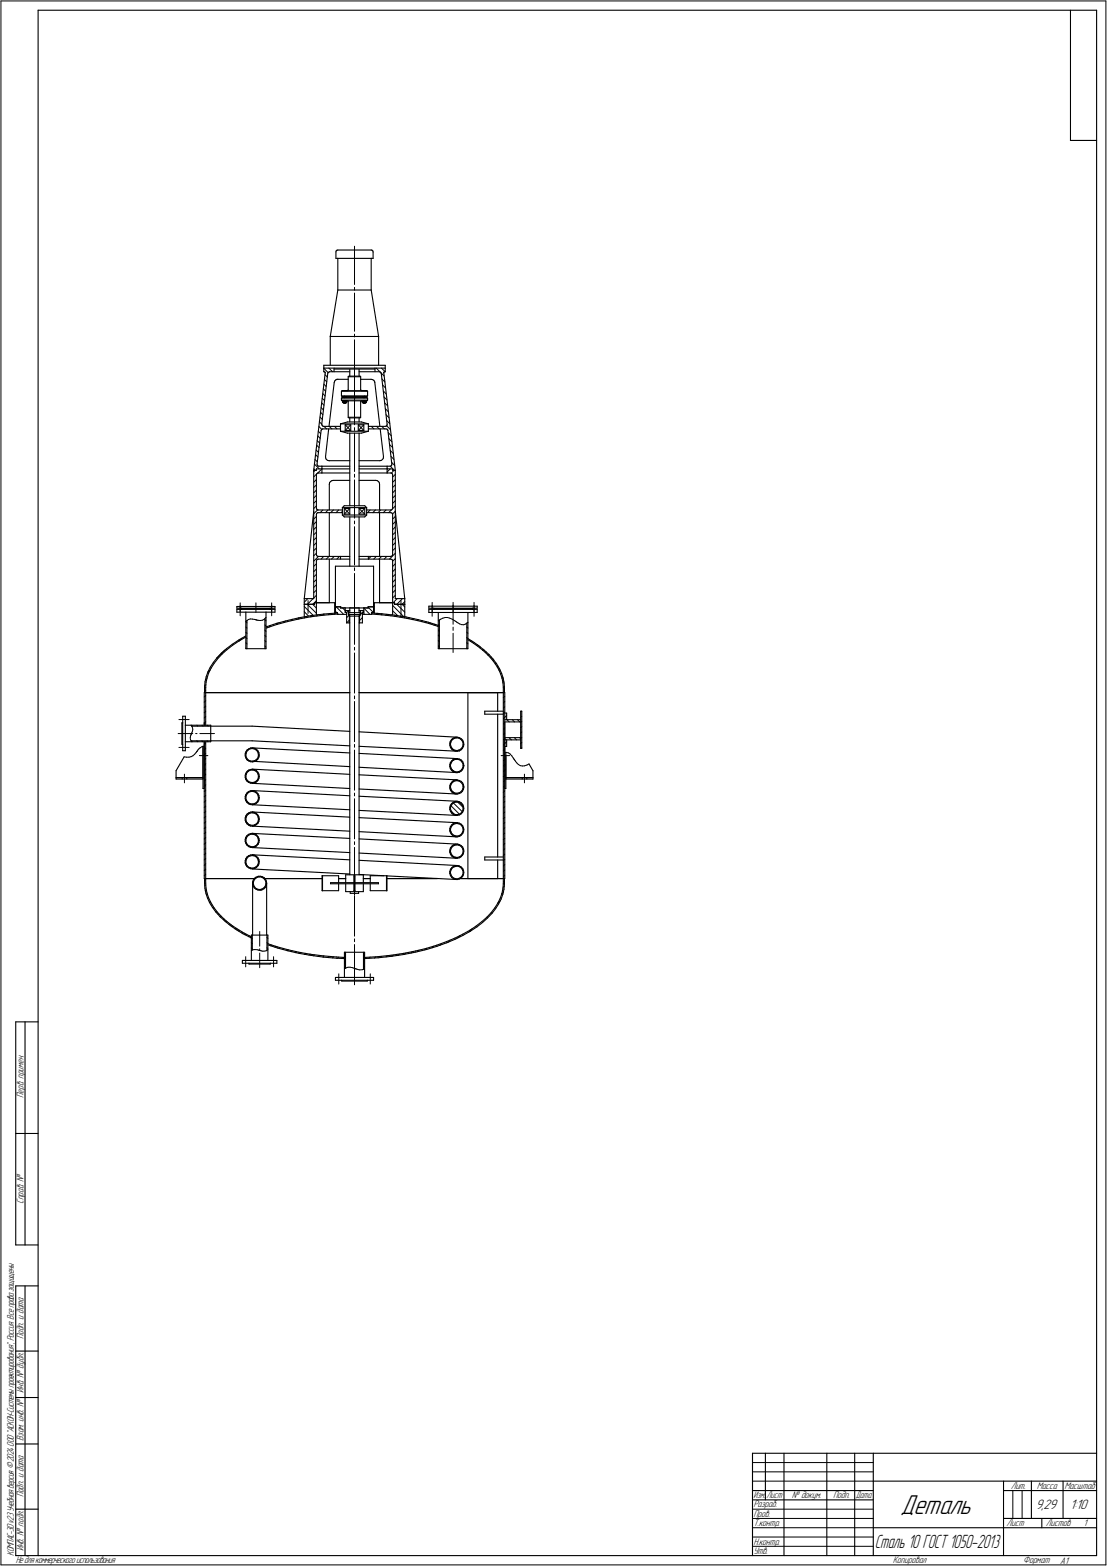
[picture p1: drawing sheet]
<svg xmlns="http://www.w3.org/2000/svg" width="595mm" height="842mm" viewBox="0 0 595 842" stroke-linecap="round" stroke-linejoin="round" font-family="sans-serif">
<g fill="none" stroke="#000" stroke-width=".59">
<path d="M20 6v831zM20 6h570zM575 6v70zM590 6v831zM575 76h15zM181 139h1zM181 135v4zM181 135h.1M181 135l1-1zM182 139v17zM182 139h18zM182 134h18z"/>
<path d="M200 139v17zM200 139h1zM200 134v1zM200 135h.1M200 135h1zM201 135v4zM182 156l-4 25zM182 156h18zM200 156l4 25zM174 200h.1M174 198v2zM174 198h33z"/>
<path d="M174 196v2zM174 196h33zM177 200h.1M177 200h11zM178 181v15zM178 181h26zM180 198v2zM180 198h22zM188 198v4zM193 198v4zM193 200h11zM202 198v2z"/>
<path d="M204 181v15zM204 200h.1M207 200h.1M207 198v2zM207 196v2zM175 200h.1M175 200l-6 53zM176 201l-3 27zM176 200v1zM176 200h1zM180 206l-3 23zM180 205v1z"/>
<path d="M180 205l1-1zM181 204h.1M181 204h1zM182 204h5zM184 214v1zM184 215v1zM184 213h.1M184 210v3zM184 210h.1M184 214h7zM184 214h.1M184 216h3z"/>
<path d="M184 213h7zM184 210h3zM184 216h.1M184 216h1zM184 214h1zM184 213v1zM184 213h1zM184 217h1zM185 216h.1M185 217h.1M185 216v1zM185 216h1z"/>
<path d="M185 217h1zM186 216h.1M185 214h1zM185 213h1zM186 217h.1M186 216v1zM186 213v1zM187 216h.1M187 210h.1M187 216v8zM187 203v7zM187 203l1-1z"/>
<path d="M188 202h3zM191 214h6zM191 213h6zM191 202h3zM194 202v1zM194 216v8zM194 210h.1M194 203v7zM194 204h5zM194 216h.1M194 216h3zM194 210h3z"/>
<path d="M195 216h.1M195 214h1zM195 213v1zM195 213h1zM195 216h1zM195 217h1zM195 217h.1M195 216v1zM196 217h.1M196 216h.1M196 216h1zM196 217h1z"/>
<path d="M196 214h1zM196 213h1zM196 216v1zM197 216h.1M197 213v1zM197 214h1zM197 213h1zM197 210h1zM198 214v1zM198 215l-1 1zM198 210v3zM199 204h1z"/>
<path d="M200 204l1 1zM201 205h.1M201 205l1 1zM202 206l2 23zM204 200l1 1zM205 201h.1M205 201l3 27zM206 200l7 53zM206 200h.1M206 200h1zM173 231l-3 19zM173 231h.1"/>
<path d="M173 228v1zM173 229h.1M173 229h1zM174 231h9zM174 229h9zM177 231l-2 15zM183 228h15zM183 232h15zM183 228v4zM183 228l4-1zM183 232l4 1zM186 231h3z"/>
<path d="M186 228h3zM186 228v3zM187 227h7zM187 233h7zM187 224l1 1zM188 225h3zM188 225v2zM188 233v39zM189 228v3zM191 225h3zM193 231h3zM193 228h3z"/>
<path d="M193 228v3zM193 225v2zM193 233v39zM194 224v1zM194 227l4 1zM194 233l4-1zM196 228v3zM198 231h10zM198 229h9zM198 228v4zM204 231l2 15zM207 229h1z"/>
<path d="M208 231h.1M208 229h.1M208 228v1zM209 231l2 19zM169 253v69zM169 253h1zM170 252v1zM170 255v18zM170 252h3zM170 255h.1M170 255l1-1zM170 250h1z"/>
<path d="M171 250v1zM171 254h.1M171 251h.1M171 254h2zM171 251h2zM173 252v2zM173 251v1zM173 251h15zM173 252h15zM173 254h15zM175 246h.1M175 246v1z"/>
<path d="M175 247l1 1zM176 248h1zM177 248h.1M177 248h11zM177 260h.1M178 259l-1 1zM178 259v-1zM178 258h1zM179 258h9zM193 252h15zM193 251h15zM193 254h15z"/>
<path d="M193 258h9zM193 248h11zM202 258h1zM203 258l1 1zM204 259v1zM204 260h.1M204 248h1zM205 248l1-1zM206 246v1zM206 246h.1M208 254h2zM208 252v2z"/>
<path d="M208 252h3zM208 251v1zM208 251h2zM210 251h.1M210 254l1 1zM211 250l-1 1zM211 255h.1M211 250h.1M211 253h2zM211 252v1zM211 255v18zM213 253v69z"/>
<path d="M169 275l-5 47zM170 277v21zM170 273v1zM170 274h1zM170 276v1zM170 276h1zM171 274h.1M171 276h.1M171 276h13zM171 274h13zM177 276v23zM177 260v14z"/>
<path d="M184 277h13zM184 273h13zM184 277l1 1zM184 273v4zM185 272h11zM185 278h11zM185 272l-1 1zM185 276h3zM185 273h3zM185 273v3zM188 273v3zM188 278v26z"/>
<path d="M193 276h3zM193 273h3zM193 273v3zM193 278v26zM196 272l1 1zM196 273v3zM197 274h13zM197 276h13zM197 277l-1 1zM197 273v4zM204 260v14zM204 276v23z"/>
<path d="M210 274h1zM210 276h1zM211 276h.1M211 274h.1M211 273v1zM211 277v21zM213 275l5 47zM170 298v1zM170 299h1zM171 299h.1M171 299h17zM183 299v2z"/>
<path d="M193 299h17zM198 299v2zM210 299h1zM211 299h.1M211 298v1zM170 302v22zM170 301v1zM170 301h1zM171 301h.1M171 301h17zM177 301v23zM180 304h21z"/>
<path d="M180 304v22zM193 301h17zM201 304v22zM204 301v23zM210 301h1zM211 301h.1M211 301v1zM211 302v22zM127 329h5zM127 328v1zM127 328h3zM127 327h3z"/>
<path d="M127 326v1zM127 326h11zM130 328v-1zM130 328h15zM130 327h.1M130 327h8zM130 327h15zM130 327h3zM132 329v20zM132 329h11zM133 334v15zM133 327h5z"/>
<path d="M138 326h10zM138 327h4zM138 327h7zM142 327h3zM142 333v16zM143 337h.1M143 329v20zM143 329h5zM143 338h1zM143 337l6-2zM144 338l5-2zM145 327v1z"/>
<path d="M145 327h.1M145 328h3zM145 327h3zM148 328v1zM148 326v1zM149 335l6-1zM149 336l6-2zM155 334l6-2zM155 334l6-1zM161 332l6-1zM161 333l6-1zM164 325v7z"/>
<path d="M164 325h5zM164 322v3zM164 322h5zM167 331l7-1zM167 332l7-1zM169 324v1zM169 324h1zM170 324v7zM170 324h10zM170 324h7zM174 330h7zM174 331l7-1z"/>
<path d="M180 324v6zM180 326v3zM180 326h3zM180 329h1zM181 329v1zM181 330h5zM183 326v1zM183 327h3zM183 327h15zM186 327v2zM186 329h.1M186 328v1z"/>
<path d="M186 328h1zM186 329v1zM186 329v6zM186 335h2zM187 328v3zM187 331h1zM187 331h.1M187 328h1zM188 330v1zM188 329v1zM188 329h6zM188 330h6z"/>
<path d="M188 331v4zM188 335h.1M188 331h.1M188 331v139zM188 331h5zM188 327v2zM188 327h5zM193 327v2zM193 331v139zM193 328h1zM193 331h.1M193 335h.1"/>
<path d="M193 335h2zM193 331v4zM194 330l-1 1zM194 329v1zM194 331h.1M194 328h1zM194 328v3zM194 331h-1zM195 330h5zM195 329h1zM195 329v1zM195 329h.1"/>
<path d="M195 329v6zM195 328v1zM196 327h2zM196 327v2zM198 326h3zM198 326v1zM200 330l5 1zM200 330h5zM200 329h1zM200 329v1zM201 326v3zM201 324h10z"/>
<path d="M201 324v6zM204 324h7zM205 330l7 1zM205 331h7zM211 324h1zM211 324v7zM212 331l6 1zM212 331l7 1zM212 325h6zM212 324v1zM213 322h5zM218 325v7z"/>
<path d="M218 322v3zM218 332l7 1zM219 332l6 2zM225 333l5 2zM225 334l5 1zM230 335l6 1zM230 335l6 2zM231 329h5zM231 328v1zM231 328h2zM231 327h2zM231 326v1z"/>
<path d="M231 326h13zM233 328l1-1zM233 328h21zM233 327h1zM233 327h11zM234 327h20zM234 327h2zM236 329v20zM236 329h16zM236 333v16zM236 327h8zM244 326h13z"/>
<path d="M244 327h7zM244 327h10zM251 327h3zM251 335v14zM252 329v20zM252 329h5zM254 327v1zM254 327h.1M254 328h3zM254 327h3zM257 328v1zM257 326v1z"/>
<path d="M113 359l-1 2zM113 359l-1 3zM115 356l-2 3zM115 357l-2 2zM117 354l-2 2zM117 354l-2 3zM119 351l3-2zM119 351l-2 3zM119 352l3-3zM119 352l-2 2zM122 349l3-3zM122 349l3-2z"/>
<path d="M125 346l3-2zM125 347l3-2zM128 344l4-2zM128 345l4-2zM132 349h11zM236 349h16zM252 343l2 2zM252 344l1 1zM253 345l4 2zM254 345l3 2zM257 347l3 3zM260 350l2 2z"/>
<path d="M260 350l3 2zM262 352l2 3zM263 352l2 2zM264 355l2 2zM265 354l2 3zM266 357l2 3zM267 357l1 2zM268 360l1 2zM268 359l2 3zM110 372h1zM110 372v18zM110 370v2z"/>
<path d="M110 369v1zM110 367v2zM111 372h77zM111 370v2zM111 372v18zM111 370h.1M111 367v3zM111 364l-1 3zM111 364v3zM112 361l-1 3zM112 362l-1 2zM193 372h78z"/>
<path d="M252 372h16zM252 372v100zM268 372v10zM269 362l1 3zM270 362l1 3zM270 365v2zM270 367l1 3zM271 365v2zM271 372h.1M271 370v2zM271 372v100zM271 367v3z"/>
<path d="M98 389v11zM98 389h.1M98 385h2zM98 385v4zM100 399h13zM100 399v5zM100 390h13zM100 385v5zM100 390v9zM103 398h10zM103 390h10zM110 399v73z"/>
<path d="M110 389v1zM110 399v25zM111 399v73zM113 390h23zM113 398h23zM113 390v9zM136 390l52 3zM136 398l52 3zM193 394l53 2zM242 400v1zM242 399v1zM243 398l1-1z"/>
<path d="M243 398l-1 1zM244 397h1zM244 397l-1 1zM244 397l1-1zM245 397h1zM245 396h1zM246 397h1zM246 396l1 1zM247 397h1zM248 397v1zM248 397l1 1zM248 398l1 1z"/>
<path d="M249 398v1zM249 399v1zM261 382h10zM261 382v2zM261 384h10zM268 384v77zM271 389v35zM271 383h1zM271 387h9zM271 398h9zM271 397h9zM271 388h9z"/>
<path d="M272 398v3zM272 383v4zM280 382v10zM280 382h1zM280 392v10zM281 382v20zM95 414v5zM95 419h14zM95 418h14zM98 400h.1M98 418v1zM98 404h2z"/>
<path d="M98 400v4zM99 407l-4 7zM100 418v1zM109 401v23zM109 401v18zM132 405v1zM132 406v2zM132 417v1zM132 418v1zM132 404v1zM132 408l1 1zM132 406v1z"/>
<path d="M132 416v1zM132 419l1 1zM132 417v2zM132 407l1 1zM133 403h1zM133 403l-1 1zM133 409h1zM133 404l-1 1zM133 415l1-1zM133 415l-1 1zM133 408l1 1zM133 420h1z"/>
<path d="M134 403h.1M134 403l-1 1zM134 415v-1zM134 415h-1zM134 409h1zM134 403l1-1zM134 409l1 1zM134 414h1zM134 403h2zM134 414h2zM135 409h1zM135 402h1z"/>
<path d="M135 410h1zM135 414h1zM136 403h1zM136 414h1zM136 402l52 3zM136 409l52 3zM136 414l52 2zM136 409h1zM136 410l1-1zM136 402h1zM137 403h1zM137 414l1 1z"/>
<path d="M137 409h1zM137 402l1 1zM137 414h1zM138 403v1zM138 415h.1M138 409v-1zM138 403l1 1zM138 414l1 1zM138 404l1 1zM138 415l1 1zM139 404v1zM139 408l-1 1z"/>
<path d="M139 415v1zM139 420h-1zM139 405v1zM139 416v1zM139 407l-1 1zM139 418l-1 1zM139 406v1zM139 417v1zM139 407v1zM139 419v1zM139 417v2zM139 417h.1"/>
<path d="M193 417l53 2zM193 413l53 2zM193 405l53 3zM193 401l53 3zM242 401v1zM242 411v1zM242 412v1zM242 402l1 1zM242 410v1zM242 413l1 1zM242 401l1 1zM243 403h1z"/>
<path d="M243 414l1 1zM243 409l1-1zM243 409l-1 1zM243 410l-1 1zM243 402l1 1zM243 414h1zM244 409l1-1zM244 409l-1 1zM244 403l1 1zM244 403h1zM244 408h1zM244 415h1z"/>
<path d="M244 414l1 1zM244 420l1-1zM245 408h1zM245 420h1zM245 403l1 1zM245 415h1zM245 404h1zM245 419h1zM246 408h1zM246 420h1zM246 404l1-1zM246 415h1z"/>
<path d="M246 404h1zM246 419l1 1zM247 408l1 1zM247 420h1zM247 403h1zM247 415l1-1zM247 404l1-1zM247 415h1zM248 409v1zM248 403v-1zM248 414h.1M248 409l1 1z"/>
<path d="M248 410l1 1zM249 402l-1 1zM249 414l-1 1zM249 410v1zM249 401l-1 1zM249 411v1zM249 413l-1 1zM249 400v1zM249 412v1zM249 401v1zM249 413v1zM249 412h.1"/>
<path d="M271 401h1zM272 406v18zM272 405v14zM272 419h15zM272 418h15zM280 402h1zM281 418v1zM283 418v1zM284 411l3 3zM287 414v5zM109 424h1zM132 428v2z"/>
<path d="M132 430v1zM132 440v1zM132 427v1zM132 431l1 1zM132 429v1zM132 439v1zM132 428v1zM132 430l1 1zM132 439v2zM133 420l1 1zM133 426h1zM133 426l-1 1z"/>
<path d="M133 432h1zM133 427l-1 1zM133 438l1-1zM133 438l-1 1zM133 431l1 1zM134 426h.1M134 426l-1 1zM134 438v-1zM134 438h-1zM134 420l1 1zM134 432h1zM134 421h1z"/>
<path d="M134 426l1-1zM134 432l1 1zM134 437h1zM134 426h2zM134 437h2zM135 421h1zM135 432h1zM135 425h1zM135 433h1zM135 437h1zM136 426h1zM136 437h1z"/>
<path d="M136 421l52 3zM136 425l52 3zM136 433l52 2zM136 437l52 2zM136 421h1zM136 432h1zM136 433l1-1zM136 425h1zM137 426h1zM137 437l1 1zM137 421l1-1zM137 432h1z"/>
<path d="M137 425l1 1zM137 437h1zM138 426v1zM138 438h.1M138 420v-1zM138 432v-1zM138 426l1 1zM138 432l1-1zM138 437l1 1zM138 427l1 1zM138 438l1 1zM139 427v1z"/>
<path d="M139 438v1zM139 428v1zM139 439v1zM139 430l-1 1zM139 429v1zM139 430v1zM139 429h.1M193 440l53 2zM193 436l53 2zM193 428l53 3zM193 424l53 3zM242 423v1z"/>
<path d="M242 424v1zM242 434v1zM242 435v1zM242 422v1zM242 425l1 1zM242 433v1zM242 436l1 1zM242 424l1 1zM243 426h1zM243 437l1 1zM243 421l1-1zM243 421l-1 1z"/>
<path d="M243 432l1-1zM243 432l-1 1zM243 433l-1 1zM243 425l1 1zM243 437h1zM244 420h1zM244 420l-1 1zM244 432l1-1zM244 432l-1 1zM244 426l1 1zM244 426h1zM244 431h1z"/>
<path d="M244 438h1zM244 437l1 1zM245 431h1zM245 426l1 1zM245 438h1zM245 427h1zM246 431h1zM246 427l1-1zM246 438h1zM246 427h1zM247 431l1 1zM247 426h1z"/>
<path d="M247 438l1-1zM247 427l1-1zM247 438h1zM248 420v1zM248 432v1zM248 426v-1zM248 437h.1M248 438l1-1zM248 420l1 1zM248 432l1 1zM248 421l1 1zM248 433l1 1z"/>
<path d="M249 425l-1 1zM249 421v1zM249 433v1zM249 422v1zM249 424l-1 1zM249 434v1zM249 436l-1 1zM249 423v1zM249 435v1zM249 424v1zM249 436v1zM249 423h.1"/>
<path d="M271 424h1zM132 441v1zM132 451v1zM132 452v2zM132 442l1 1zM132 450v1zM132 454h1zM132 452v1zM132 442h1zM132 453l1 1zM133 443l1 1zM133 449h1z"/>
<path d="M133 449l-1 1zM133 454l1 1zM133 450l-1 1zM133 442l1 1zM134 449h.1M134 449l-1 1zM134 443l1 1zM134 455h1zM134 444h1zM134 449l1-1zM134 455l1 1zM134 449h2z"/>
<path d="M135 444h1zM135 455h1zM135 448h1zM135 456h1zM135 460h1zM136 449h1zM136 444l52 3zM136 448l52 3zM136 456l52 2zM136 460l52 2zM136 444h1zM136 455h1z"/>
<path d="M136 456h1zM136 448h1zM136 460h1zM137 449h1zM137 444l1-1zM137 455h1zM137 456l1-1zM137 448l1 1zM137 460l1 1zM138 449v1zM138 443v-1zM138 443h1z"/>
<path d="M138 449l1 1zM138 450l1 1zM138 454v1zM139 450v1zM139 454l-1 1zM139 451v1zM139 441l-1 1zM139 453l-1 1zM139 440v1zM139 452v1zM139 442v1zM139 453v1z"/>
<path d="M139 440v2zM193 459l53 3zM193 451l53 3zM193 447l53 3zM242 446v1zM242 447v1zM242 457v1zM242 458v1zM242 444v2zM242 448l1 1zM242 456v1zM242 459l1 1z"/>
<path d="M242 445v1zM242 447l1 1zM243 449h1zM243 444l1-1zM243 444h-1zM243 444l-1 1zM243 455l1-1zM243 455l-1 1zM243 456l-1 1zM243 448l1 1zM243 460l1 1zM244 443h1z"/>
<path d="M244 443l-1 1zM244 455l1-1zM244 455l-1 1zM244 443l1-1zM244 449l1 1zM244 449h1zM244 454h1zM245 443h1zM245 454h1zM245 449l1 1zM245 450h1zM245 442h1z"/>
<path d="M246 443h1zM246 454h1zM246 450l1-1zM246 442l1 1zM246 450h1zM247 443h1zM247 454l1 1zM247 449h1zM247 450l1-1zM248 443v1zM248 455v1zM248 443l1 1z"/>
<path d="M248 455l1 1zM248 444l1 1zM248 456l1 1zM248 448v1zM248 460h.1M249 448l-1 1zM249 460l-1 1zM249 444v1zM249 456v1zM249 445v1zM249 447l-1 1zM249 457v1z"/>
<path d="M249 459l-1 1zM249 446v1zM249 458v1zM249 447v1zM249 459v1zM110 472h1zM110 472v3zM110 475v3zM110 478l1 2zM111 472v3zM111 475v3zM111 472h26z"/>
<path d="M111 478v2zM132 463v1zM132 464v1zM132 462v1zM132 465l1 1zM132 463v2zM132 465h1zM133 461l1-1zM133 461l-1 1zM133 466l1 1zM133 462h-1zM133 465l1 1z"/>
<path d="M134 461v-1zM134 461l-1 1zM134 466l1 1zM134 460h1zM134 467h1zM134 460h2zM135 467h1zM136 467l52 3zM136 467h1zM136 474v1zM136 475v2zM136 475v28z"/>
<path d="M136 473v1zM136 477l1 1zM136 475v1zM136 476l1 1zM137 467l1-1zM137 478h1zM137 472h1zM137 472l-1 1zM137 473l-1 1zM137 477l1 1zM138 461h.1M138 472h1z"/>
<path d="M138 472l-1 1zM138 472l1-1zM138 478l1 1zM138 478h1zM138 461h1zM138 461l1 1zM138 465v1zM139 472h1zM139 478h1zM139 461v1zM139 466h-1zM139 479h1z"/>
<path d="M139 462v1zM139 471h1zM139 464l-1 1zM139 463v1zM139 465v1zM139 463v2zM140 472h1zM140 478h1zM140 471h1zM140 479l1-1zM141 472h1zM141 478h1z"/>
<path d="M141 471l1 1zM142 472v1zM142 478v-1zM142 472l1 1zM142 473l1 1zM142 472h31zM143 477l-1 1zM143 473v1zM143 474v1zM143 476l-1 1zM143 475v1zM143 476v1z"/>
<path d="M143 475h.1M143 475v28zM173 479h.1M173 471h.1M173 471v8zM173 479h9zM173 471h9zM178 475h.1M178 475h12zM182 472h4zM182 471v4zM182 475v4z"/>
<path d="M186 470h9zM186 470v5zM186 479h9zM186 475v4zM188 479v1zM190 471h1zM190 479h1zM190 471v8zM191 471v8zM191 475h12zM193 479v1zM193 470l13 1z"/>
<path d="M193 463l53 2zM195 472h4zM195 475v4zM195 470v5zM199 479h9zM199 475v4zM199 471h9zM199 471v4zM203 475h.1M208 471h.1M208 471v8zM208 479h.1"/>
<path d="M208 472h27zM208 471l38 2zM242 469v1zM242 470v1zM242 468v1zM242 471l1 1zM242 470l1 1zM243 472h1zM243 467l1-1zM243 467l-1 1zM243 471l1 1zM244 466h1z"/>
<path d="M244 466l-1 1zM244 461h1zM244 466l1-1zM244 472l1 1zM244 472h1zM245 466h1zM245 461h1zM245 472l1 1zM245 461l1 1zM245 473h1zM245 465h1zM246 466h1z"/>
<path d="M246 461h1zM246 473l1-1zM246 462l1-1zM246 465l1 1zM246 473h1zM247 466h1zM247 461l1-1zM247 472h1zM247 461h1zM247 473l1-1zM248 472h23zM248 466v1z"/>
<path d="M248 466l1 1zM248 467l1 1zM248 471v1zM249 471l-1 1zM249 467v1zM249 468v1zM249 470l-1 1zM249 469v1zM249 470v1zM252 472h16zM261 462h10zM261 461v1z"/>
<path d="M261 461h10zM268 462v10zM270 478v2zM271 472h.1M271 472v3zM271 475l-1 3zM271 475h.1M271 478l-1 3zM271 476v2zM271 475v1zM111 480l1 3zM112 483l1 2z"/>
<path d="M113 485l1 3zM113 485l2 3zM114 488l2 2zM115 488l2 2zM116 490l2 3zM117 490l2 3zM118 493l3 2zM119 493l2 2zM121 495l3 3zM121 495l3 2zM124 498l3 2zM124 497l4 3z"/>
<path d="M127 500l4 2zM128 500l3 2zM188 480h5zM256 498l3-2zM259 496l3-3zM259 496l3-2zM264 491l-2 2zM264 491l-2 3zM266 488l-2 3zM266 489l-2 2zM268 486l-2 2zM268 486l-2 3z"/>
<path d="M269 483l-1 3zM270 480l-1 3zM270 481l-1 2zM130 516h5zM130 516v2zM130 518h4zM131 502l4 2zM134 518h11zM134 518h.1M135 504h.1M135 503h9zM135 503v13z"/>
<path d="M135 516h9zM136 503v8zM144 503v8zM144 507l5 2zM144 508l5 2zM144 503v13zM144 516h5zM145 518h4zM145 518h.1M149 516v2zM149 509l6 2zM149 510l6 1z"/>
<path d="M155 511l6 1zM155 511l6 2zM161 512l6 1zM161 513l6 1zM167 513l7 1zM167 514l7 1zM174 514l7 1zM174 515h7zM181 515h4zM185 512h11zM185 512v14zM186 512v9z"/>
<path d="M195 512v9zM196 515l7-1zM196 515h7zM196 512v14zM203 514h7zM203 515l7-1zM210 514l7-1zM217 513l6-2zM217 513l7-1zM223 511l6-1zM224 512l5-1zM229 510l6-2z"/>
<path d="M229 511l6-2zM235 508l5-2zM235 509l5-2zM240 506l5-2zM240 507l5-2zM245 504l4-2zM245 505l4-2zM249 502l4-2zM249 503l4-2zM253 500l3-2zM253 501l3-3zM180 526h5z"/>
<path d="M180 526v1zM180 527h4zM184 528h13zM184 527v1zM184 527h13zM185 526h11zM196 526h5zM197 527h4zM197 527v1zM201 526v1zM8 549v120zM8 549h12z"/>
<path d="M13 549v120zM8 610h12zM8 669h12zM8 691v146zM8 691h12zM13 691v146zM8 727h12zM8 752h12zM8 776h12zM405 781h185zM405 781v56zM411 781v26z"/>
<path d="M421 781v56zM444 781v56zM459 781v56zM469 781v56zM469 796h121zM539 796v41zM554 796v21zM571 796v21zM8 812h12zM405 802h64zM405 807h64zM539 802h15z"/>
<path d="M539 817h51zM554 802h36zM560 817v5zM8 837h12zM20 837h570zM469 822h70zM539 822h51z"/>
</g>
<g fill="none" stroke="#000" stroke-width=".54">
<path d="M1 1v841zM1 1h594zM595 1v841zM191 132v21zM191 155v1zM191 158v20zM191 180v1zM174 198l2 2zM177 198l2 2zM191 183v20zM202 198l2 2zM205 198l2 2z"/>
<path d="M173 219l1 1zM173 217l1 1zM173 214l1 1zM174 212l1 1zM174 209l1 1zM174 207l1 1zM174 204l2 1zM175 202l1 1zM184 214h7zM184 215h7zM184 213h7zM184 210h7z"/>
<path d="M184 216h7zM185 217h.1M185 216h.1M185 216v1zM185 217h1zM185 215v1zM185 213v1zM186 216v1zM186 216h.1M186 213v1zM187 203h4zM191 213v1z"/>
<path d="M191 214h7zM191 215h7zM191 216h6zM191 213v12zM191 213h7zM191 210h7zM191 210h6zM191 203h3zM191 202v12zM191 205v1zM191 208v20zM195 213v1z"/>
<path d="M195 217h1zM195 216h.1M195 216v1zM196 217h.1M196 216v1zM196 213v1zM196 216h.1M205 201l2 1zM205 204l2 1zM206 207l1 2zM206 210l2 2zM206 213l2 2z"/>
<path d="M207 217l1 1zM207 220l2 1zM170 239l2 2zM171 237l1 1zM171 234l1 2zM171 232l1 1zM171 229l2 2zM172 227l1 1zM172 224l1 2zM172 222l2 1zM174 229l2 2zM177 229l1 2z"/>
<path d="M180 229l1 2zM183 229v1zM186 228l3 3zM187 224h4zM189 228l-3 3zM191 224h3zM191 230v1zM191 233v21zM193 228l3 3zM196 228l-3 3zM198 231h.1M200 229l1 2z"/>
<path d="M202 229l2 2zM205 229l2 2zM208 223l1 2zM208 229l2 2zM208 226l2 2zM209 233l1 1zM209 236l2 1zM209 239l2 2zM169 259l1-1zM169 254v-1zM169 252l1 1zM169 250l3 2z"/>
<path d="M169 247l2 1zM170 245l1 1zM170 242l1 1zM170 255l-1 1zM170 252h.1M171 254l2-2zM173 251h.1M191 255v2zM191 258v21zM208 252h.1M210 252l-2 2zM210 251l2 2z"/>
<path d="M210 242l1 2zM210 245l2 2zM211 249l1 1zM211 259l2-1zM211 257l2-2zM212 253l-2 1zM169 279l1-1zM169 273l1-1zM169 271l1-2zM169 268l1-2zM169 265l1-1zM169 262l1-1z"/>
<path d="M171 274l-2 2zM172 276l2-2zM176 274l-1 2zM178 276l1-2zM182 274l-1 2zM184 275l-1 1zM185 273l3 3zM188 273l-3 3zM193 273l3 3zM193 276l3-3zM199 274l-1 2zM200 276l2-2z"/>
<path d="M205 274l-2 2zM206 276l2-2zM209 276l1-2zM211 276l2-1zM211 274l2-2zM211 271l2-2zM211 268l2-2zM211 265l2-1zM211 262l2-1zM213 278l-2 1zM169 299l1-1zM169 296l1-1z"/>
<path d="M169 290l1-1zM169 285l1-2zM170 292l-1 1zM170 286l-1 2zM170 281l-1 1zM174 299l-1 2zM177 299l-2 2zM182 299l-1 2zM191 280v2zM191 283v21zM202 299l-1 2zM208 299l-1 2z"/>
<path d="M211 296l2-1zM211 293l2-1zM211 288l2-2zM211 282l2-1zM213 289l-2 1zM213 283l-2 2zM169 319l1-2zM169 316l1-2zM169 313l1-1zM169 310l1-1zM169 305l1-2zM169 302l2-3z"/>
<path d="M170 306l-1 1zM178 301l2-2zM191 305v2zM191 308v21zM198 301l1-2zM204 301l1-2zM209 301l4-3zM211 319l2-2zM211 316l2-1zM211 313l2-1zM211 310l2-1zM211 307l2-1z"/>
<path d="M211 305l2-2zM211 302l2-2zM129 326v5zM129 324v5zM132 337l1 1zM132 334l1 1zM133 334h-1zM133 334l1-1zM134 333h1zM135 333h1zM136 333h1zM137 333h.1"/>
<path d="M138 333h.1M138 324v5zM138 333v1zM138 334h1zM139 334h1zM140 334h1zM141 334l1-1zM142 339l1 1zM142 336l1 1zM142 333l1 1zM143 332l-1 1zM143 332h.1"/>
<path d="M145 337v-1zM146 326v5zM146 324v5zM149 336l1-1zM153 335l1-1zM156 334l1-1zM161 332l-1 1zM164 329l2 2zM164 326l4 5zM164 332h.1M165 325l5 5zM165 325l3-3z"/>
<path d="M165 322l-1 2zM166 323v7zM167 332l1-1zM168 325l2 2zM168 325l2-2zM169 322l1-2zM170 324h.1M170 331h1zM173 331l1-1zM177 331v-1zM180 330h.1M180 329h1z"/>
<path d="M181 326l4 4zM181 330h1zM184 327l2 1zM186 335l2-1zM186 332l2-1zM186 329l1-1zM191 325v22zM193 334l2-2zM194 330l1-1zM195 329l1 1zM196 327l3 3zM198 327l3 2z"/>
<path d="M200 330h.1M201 326v1zM202 330h1zM205 330v1zM207 331l1-1zM210 331h1zM211 328l3 3zM211 326l6 6zM211 324l3-2zM213 320l-2 2zM213 331h.1M213 325l5 4z"/>
<path d="M215 332v-1zM216 323v9zM216 325l2-1zM216 325l2 1zM216 322l-3 3zM217 332h1zM220 333v-1zM222 333h1zM225 333l-1 1zM227 334h.1M229 334v1zM231 335h1z"/>
<path d="M232 326v5zM232 324v5zM233 336h1zM235 337h.1M236 334l1-1zM236 339h.1M236 336v1zM236 334h.1M237 333l1-1zM238 332h1zM239 332h2zM241 332h1z"/>
<path d="M242 332l1 1zM243 333l1 1zM244 337v2zM244 325v11zM244 324v5zM244 334h1zM245 334h.1M245 334l1 1zM246 335h.1M246 335h1zM247 335l1 1zM248 336h1z"/>
<path d="M249 336h1zM250 336l1-1zM251 340l1 1zM251 337l1 1zM251 335h1zM251 335h.1M255 326v5zM255 324v5zM117 354l4-4zM129 345l1-2zM132 348l1 1zM132 346h1z"/>
<path d="M132 343h1zM132 340l1 1zM142 347l1 1zM142 345h1zM142 342h1zM191 348v2zM191 351v22zM236 347v1zM236 344v1zM236 342h.1M244 341v10zM251 348v1z"/>
<path d="M251 346h1zM251 343h1zM253 344v1zM255 346h.1M257 347h-1zM258 348h.1M260 349l-1 1zM261 351h.1M262 352h1zM264 354v-1zM265 355h.1M266 357h1z"/>
<path d="M267 359l1-1zM110 378l1-1zM110 372l1-1zM110 369l1-1zM110 366l1-1zM111 380h-1zM111 374l-1 1zM112 362l1-2zM191 374v2zM191 377v22zM268 361l1-1zM269 362h1z"/>
<path d="M270 365v-1zM270 367l1-1zM271 372h.1M271 370v-1zM271 377v1zM271 374v1zM96 394h8zM96 387h6zM102 397v1zM102 398l1 1zM102 396v1zM103 390v1z"/>
<path d="M103 395l-1 1zM103 395h.1M103 399h.1M103 398v1zM103 390h.1M103 394h.1M103 391h1zM103 393v1zM104 391v1zM104 392l-1 1zM105 394h1zM106 398v1z"/>
<path d="M106 390h.1M107 394h8zM109 398v1zM109 390h.1M111 388l-1 1zM111 385l-1 1zM111 382l-1 1zM111 398l1 1zM111 390h1zM242 399h.1M243 397h.1M245 396l1 1z"/>
<path d="M271 395v-1zM271 387v-1zM271 381v-1zM271 397l1 1zM271 400l1-1zM271 386l1-1zM271 400v1zM271 397v1zM271 391v1zM271 389h.1M271 383v1zM273 387l1 1z"/>
<path d="M274 397l1 1zM275 387l2 1zM277 397l1 1zM278 387l1 1zM279 397h1zM280 397l1-1zM280 394h1zM280 391h1zM280 389l1-1zM280 383v-1zM281 399l-1 1zM281 385l-1 1z"/>
<path d="M96 402h6zM99 407h1zM99 416v5zM100 407h2zM102 407h1zM103 407l1-1zM104 406h1zM105 405v1zM106 404l-1 1zM106 404h.1M106 403v1zM107 403h-1z"/>
<path d="M107 403l1-1zM107 406h5zM108 402l1-1zM109 401h1zM110 414h1zM110 409l1-1zM110 406l1-1zM110 400l1-1zM111 416l-1 1zM111 411l-1 1zM111 402l-1 1zM132 405h.1"/>
<path d="M132 416h.1M132 419l2 2zM133 408v1zM133 403h.1M133 415h.1M135 402v1zM135 414h1zM136 409l1 1zM138 408h.1M138 420h.1M139 417v1zM139 406v1z"/>
<path d="M191 400v2zM191 403v22zM242 413l2 2zM242 410v1zM242 402l2 2zM243 409h1zM245 408h1zM246 419v1zM247 403v1zM247 415h.1M248 402h.1M248 414h1z"/>
<path d="M249 412h.1M249 400v1zM269 406h5zM271 415v-1zM271 409v-1zM271 406h.1M271 405h1zM271 417v1zM271 411v1zM271 403v1zM272 405h1zM273 405h1z"/>
<path d="M274 405l1 1zM275 406l1 2zM276 408h.1M277 408h.1M277 409h.1M277 409l1 1zM278 410l1 1zM279 411l1 1zM280 412h1zM280 402h1zM281 412h1zM282 416v5z"/>
<path d="M282 412l1-1zM283 411h1zM110 434l1-1zM110 428h1zM110 423l1-1zM110 420l1-1zM111 439l-1 1zM111 436l-1 1zM111 431h-1zM111 425l-1 1zM132 439h.1M132 430l2 2z"/>
<path d="M132 428h.1M133 426h.1M133 437l1 1zM135 425l1 1zM135 437h1zM136 421h1zM137 432h.1M138 431h1zM139 429h.1M191 426v2zM191 430v21zM242 424l1 1z"/>
<path d="M242 422h.1M242 433l5 5zM243 436l1 2zM243 420h.1M244 426v1zM244 432l4 4zM246 431l3 3zM247 426v1zM248 425h.1M249 423h.1M271 437h.1M271 435v-1z"/>
<path d="M271 423v-1zM271 420h.1M271 439v1zM271 431v1zM271 428v1zM271 425v1zM110 457l1-1zM110 454l1-1zM110 448h1zM110 443l1-1zM111 459l-1 1zM111 450l-1 1z"/>
<path d="M111 445l-1 1zM132 453h1zM132 442l1 1zM132 450v1zM133 449h1zM133 443l1 1zM134 455l1 1zM136 448v1zM136 460h.1M137 444h.1M137 455h.1M138 442l1 1z"/>
<path d="M138 454h1zM139 451v1zM139 440v1zM191 453v1zM191 456v21zM242 458v1zM242 447h.1M242 444h.1M242 456h1zM244 443h.1M244 454h.1M244 449l1 1z"/>
<path d="M246 442v1zM246 454h1zM247 449h.1M248 448h1zM249 459v1zM249 457h.1M249 445v1zM271 457v-1zM271 449v-1zM271 443v-1zM271 459v1zM271 454h.1"/>
<path d="M271 451v1zM271 445v1zM110 471l1-1zM110 468l1-1zM110 462h1zM110 474l1-1zM110 476h1zM110 479l1-1zM111 464l-1 1zM132 464v1zM132 462h.1M134 460v1z"/>
<path d="M134 467h1zM136 474h.1M137 472h.1M137 467h.1M139 465h.1M139 463h.1M139 471v1zM140 478l1 1zM142 477v1zM143 475v1zM191 468v8zM191 473v8z"/>
<path d="M191 479v1zM242 469v1zM242 467h.1M244 466h.1M245 461h.1M245 473h.1M246 465l1 1zM247 461h.1M247 472h1zM249 471h.1M249 468h.1M271 474h.1"/>
<path d="M271 471h.1M271 469v-1zM271 477h-1zM271 465v1zM271 462v1zM111 481h.1M112 483h.1M113 485h.1M114 486v1zM115 489v-1zM116 490h.1M117 492l1-1z"/>
<path d="M119 493h.1M120 495v-1zM122 496h.1M123 497h1zM125 498h.1M126 500l1-1zM191 482v21zM268 486l1-2zM270 481l1-1zM128 501l1-1zM130 502v-1zM132 514v6z"/>
<path d="M132 502v1zM134 504v-1zM135 511h1zM135 510h1zM135 507h1zM135 504l1 1zM136 511h1zM137 511h1zM138 511h1zM139 511h.1M140 511h.1M140 501v8z"/>
<path d="M140 510v1zM140 512v8zM140 511h1zM141 511h1zM142 511h1zM143 511h1zM144 510h.1M144 507h.1M144 504v1zM144 511h.1M146 508v1zM147 514v6z"/>
<path d="M148 509h.1M150 510h.1M153 510l-1 1zM154 511h1zM157 512v-1zM159 512h.1M161 513l1-1zM164 513h.1M166 514l1-1zM169 514h.1M171 514h1zM174 515v-1z"/>
<path d="M176 515l1-1zM179 515h.1M182 515h-1zM184 515h1zM185 517l1 1zM185 515h1zM185 512h1zM191 505v1zM191 508v22zM191 510v8zM191 519v1zM195 519l1 1z"/>
<path d="M195 516l1 1zM195 514h1zM198 515h1zM202 515h-1zM204 515l1-1zM208 515v-1zM211 514h.1M214 514l1-1zM217 513l1-1zM221 513l1-1zM225 512v-1zM228 511l1-1z"/>
<path d="M232 510l1-1zM236 508l1-1zM241 507l1-1zM246 504l1-1zM252 501l2-2zM182 524v5zM185 521l1-1zM185 520l1 1zM186 520h1zM187 520h1zM188 520h1zM189 520l1 1z"/>
<path d="M190 521h1zM191 522v8zM191 521h.1M191 521h1zM192 521h.1M192 521l1 1zM193 522l2-1zM195 521h1zM196 521h.1M199 524v5zM405 791h64zM405 796h64z"/>
<path d="M405 786h64zM405 812h64zM405 817h64zM544 802v15zM549 802v15zM405 822h64zM405 827h64zM405 832h64zM1 842h594z"/>
</g>
<g fill="#fff" stroke="#fff" stroke-width=".54">
<path d="M184 216h2zM184 216h2zM184 216h2zM184 216h2zM184 216h2zM184 216h2zM184 216h2zM184 216h2zM184 216h2zM184 216h2z"/>
<path d="M195 216h2zM195 216h2zM195 216h2zM195 216h2zM195 216h2zM195 216h2zM195 216h2zM195 216h2zM195 216h2zM195 216h2z"/>
</g>
<text font-size="15.6" x="484" y="814">Деталь</text>
<text font-size="10.7" x="470" y="833">Сталь 10 ГОСТ 1050-2013</text>
<g font-size="7.8">
<text x="557" y="812">9,29</text>
<text x="575" y="812">1:10</text>
</g>
<g font-size="5.4">
<text x="13" y="590" transform="rotate(-90 13 590)">Перв. примен.</text>
<text x="13" y="647" transform="rotate(-90 13 647)">Справ. !</text>
<text x="13" y="720" transform="rotate(-90 13 720)">Подп. и дата</text>
<text x="13" y="749" transform="rotate(-90 13 749)">Инв. ! дубл.</text>
<text x="13" y="775" transform="rotate(-90 13 775)">Взам. инв. !</text>
<text x="543" y="801">Лит.</text>
<text x="557" y="801">Масса</text>
<text x="572" y="801">Масштаб</text>
<text x="13" y="805" transform="rotate(-90 13 805)">Подп. и дата</text>
<text x="426" y="806">! докум.</text>
<text x="448" y="806">Подп.</text>
<text x="405" y="811">Разраб.</text>
<text x="405" y="816">Пров.</text>
<text x="405" y="821">Т.контр.</text>
<text x="541" y="821">Лист</text>
<text x="562" y="821">Листов</text>
<text x="582" y="821">1</text>
<text x="405" y="831">Н.контр.</text>
<text x="7" y="836" transform="rotate(-90 7 836)">КОМПАС-3Dv23Учебнаяверсия©2024ООО&quot;АСКОН-Системыпроектирования&quot;, Россия. Всеправазащищены.</text>
<text x="13" y="834" transform="rotate(-90 13 834)">Инв. ! подл.</text>
<text x="405" y="836">Утв.</text>
<text x="8" y="841">Недлякоммерческогоиспользования</text>
<text x="480" y="841">Копировал</text>
<text x="550" y="841">Формат</text>
<text x="570" y="841">A1</text>
</g>
<g font-size="5.3">
<text x="405" y="806">Изм.</text>
<text x="412" y="806">Лист</text>
<text x="460" y="806">Дата</text>
</g>
</svg>
